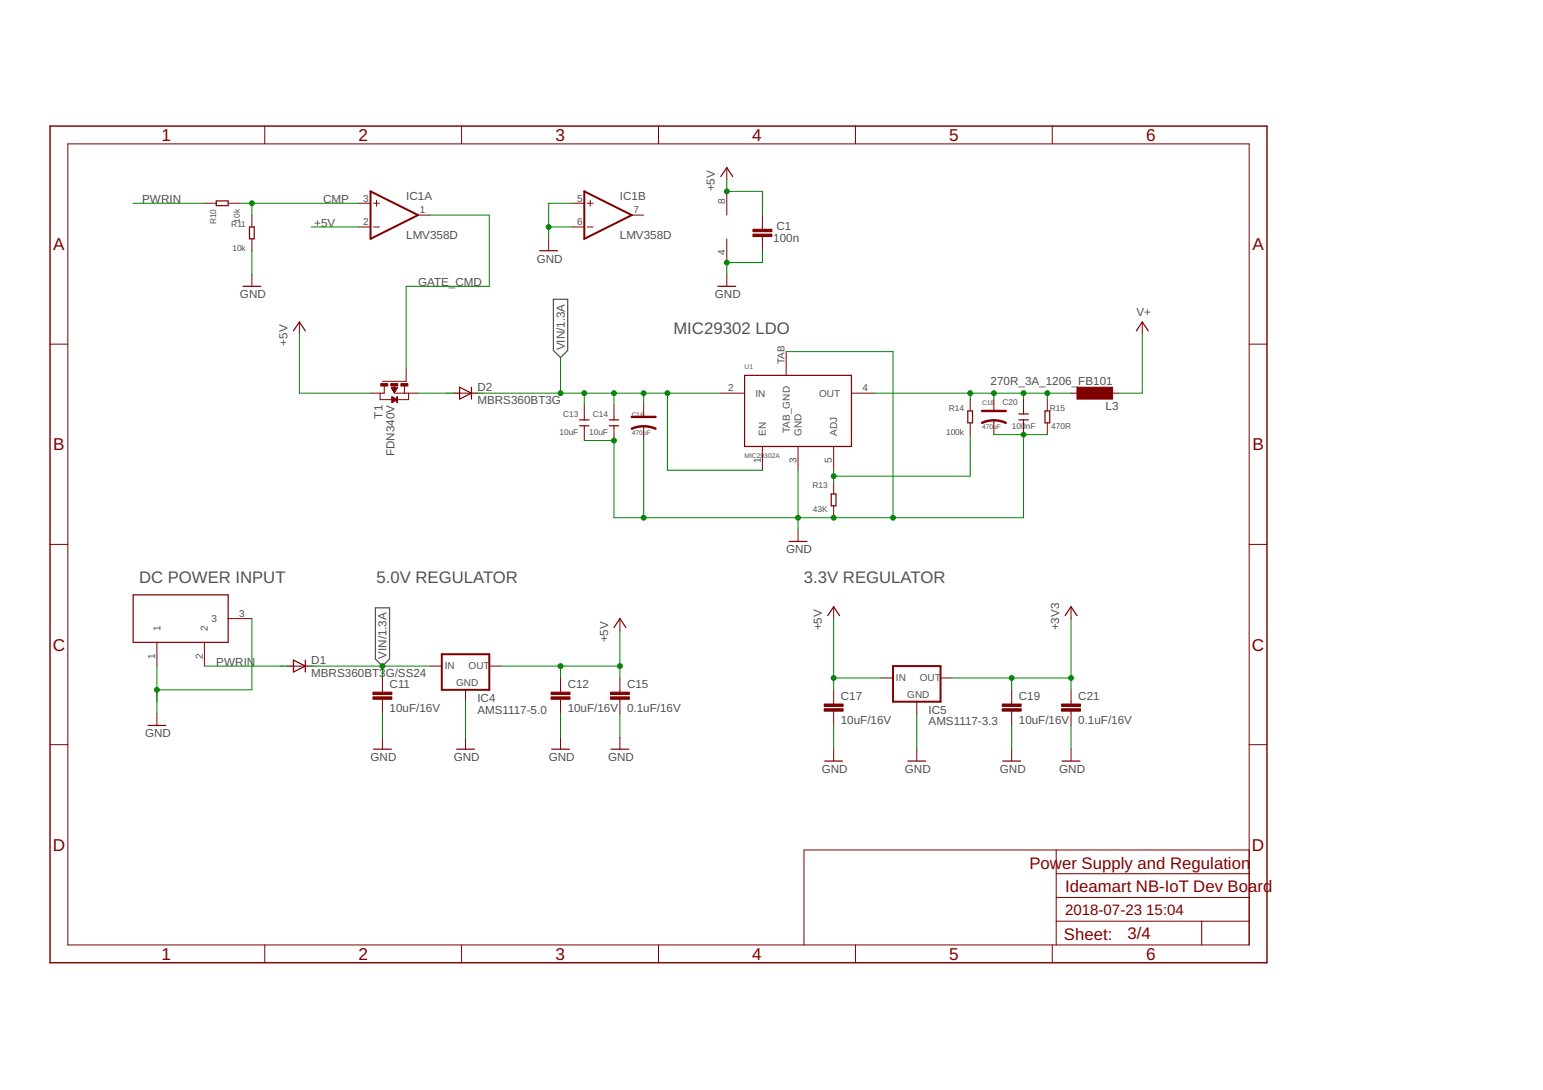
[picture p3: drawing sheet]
<svg xmlns="http://www.w3.org/2000/svg" width="297mm" height="210mm" viewBox="0 0 297 210" stroke-linecap="round" stroke-linejoin="round" font-family="sans-serif">
<path d="M106.5 57.6h2.8v9.9l-1.4 1.4-1.4-1.4zM72.3 117.1h2.7v9.8l-1.4 1.4-1.3-1.4z" fill="none" stroke="#505050" stroke-width=".23"/>
<g fill="none" stroke="#800000" stroke-width=".19">
<path d="M13.1 27.7h227.4v154.3h-227.4zM39.3 39.1h2.3M43.9 39.1h2.3M51 24.3v3.4M69.1 39.1h2.2M71.9 39.1h1.1M72.5 38.6v1.1M88.9 24.3v3.4M110.2 39.1h2.3M113.1 39.1h1.1M113.6 38.6v1.1M126.8 24.3v3.4"/>
<path d="M139.9 32.3v2.3M139.9 36.9v4.5M164.7 24.3v3.4M202.6 24.3v3.4M48.5 41.4v2.3M48.5 46v2.3M48.5 52.9v2.2M69.1 43.7h2.2M71.9 43.7h1.1M80.5 41.4h2.3M105.6 46v2.3M110.2 43.7h2.3"/>
<path d="M113.1 43.7h1.1M121.6 41.4h2.3M139.9 46v4.6M139.9 52.9v2.2M146.8 41.4v2.8M146.8 45.5v2.8M9.6 66.3h3.5M57.6 62v2.3M73.2 75.7v1.3h2.4M74 74.3v1.4h-2.7M75.3 74.7h1.2l-.6 .9zM75.4 74.7h1.1"/>
<path d="M75.4 74.8h1M75.5 77.5h.1M75.5 77.4h.1M75.5 77.4h.2M75.5 77.3h.3M75.5 77.3h.4M75.5 77.2h.5M75.5 77.2h.6M75.5 77.1h.7M75.5 77h.7M75.5 77h.8M75.5 76.9h.8"/>
<path d="M75.5 76.9h.7M75.5 76.8h.6M75.5 76.8h.5M75.5 76.7h.4M75.5 76.6h.3M75.5 76.6h.2M75.5 76.5h.1M75.5 74.9h.8M75.5 75h.8M75.6 75.1h.6M75.7 75.2h.5M75.7 75.2h.4"/>
<path d="M75.7 75.3h.4M75.8 75.4h.3M75.8 75.4h.2M75.8 75.5h.2M75.9 75.5h.1M75.9 74.2v1.5h4.6M76.4 77l-.9-.6v1.1M76.4 77l-.9 .5M77.9 74.3v1.4M78.2 71.1v2.3h-4.6M78.7 75.7v1.3h-2.3M87.3 75.7h4.6"/>
<path d="M112.5 78v2.9M118.2 78v2.9M123.9 78v2.3M138.8 75.7h4.5M151.3 67.7v4.6M163.9 75.7h4.6M186.8 76.9v2.2M191.3 76.9v2.2M197 76.9v2.8M201.6 76.9v2.2M206.2 75.7h2.3M213 75.7h2.3"/>
<path d="M219.9 62v2.3M240.5 66.3h3.4M112.5 82v2.8M118.2 82v2.8M123.9 82v2.8M146.8 86v4.6M153.6 86v4.6M160.5 86v4.6M160.5 92.8v2.3M160.5 97.4v2.3M186.8 81.4v2.3M191.3 80.9v2.8"/>
<path d="M197 80.9v2.8M201.6 81.4v2.3M9.6 104.8h3.5M43.9 119.1h4.6M119.3 119.1v2.3M153.6 102v2.3M160.5 116.8v2.3M206.2 116.8v2.3M240.5 104.8h3.4M30.2 123.7v4.6M30.2 137.4v2.3M39.3 123.7v4.6"/>
<path d="M55.4 128.3h4.5M73.6 130.6v2.7M73.6 134.7v2.7M82.8 128.3h2.2M89.6 132.8v2.3M94.2 128.3h2.3M107.9 130.6v2.7M107.9 134.7v2.7M119.3 130.6v2.7M119.3 134.7v2.7M160.5 132.8v2.8M160.5 136.9v2.8"/>
<path d="M169.6 130.6h2.3M176.5 135.1v2.3M181.1 130.6h2.2M194.8 132.8v2.8M194.8 136.9v2.8M206.2 132.8v2.8M206.2 136.9v2.8M9.6 143.4h3.5M73.6 142v2.3M89.6 142v2.3M107.9 142v2.3M119.3 142v2.3"/>
<path d="M160.5 144.3v2.3M176.5 144.3v2.3M194.8 144.3v2.3M206.2 144.3v2.3M240.5 143.4h3.4M203.3 177.4h37.2M203.3 163.7v18.3M203.3 172.8h37.2M203.3 168.3h37.2M231.3 177.4v4.6M240.5 163.7h-85.7v18.3M51 182v3.4"/>
<path d="M88.9 182v3.4M126.8 182v3.4M164.7 182v3.4M202.6 182v3.4"/>
</g>
<path d="M9.6 24.3h234.3v161.1h-234.3z" fill="none" stroke="#800000" stroke-width=".28"/>
<g fill="none" stroke="#800000" stroke-width=".23">
<path d="M41.6 38.7h2.3v.9h-2.3zM138.8 34l1.1-1.7 1.2 1.7M46.8 55.1h3.4M48 43.7h.9v2.3h-.9zM103.9 48.3h3.4M138.2 55.1h3.4M56.5 63.7l1.1-1.7 1.2 1.7M88.5 74.6l2.3 1.1-2.3 1.2zM90.8 74.6v2.3M143.3 72.3h20.6v13.7h-20.6zM186.3 79.1h.9v2.3h-.9zM196.1 79.7h1.9"/>
<path d="M201.2 79.1h.9v2.3h-.9zM218.8 63.7l1.1-1.7 1.1 1.7M111.6 80.9h1.8M111.6 82h1.8M117.3 80.9h1.8M117.3 82h1.8M160 95.1h.9v2.3h-.9zM196.1 80.9h1.9M25.6 114.6h18.3v9.1h-18.3zM151.9 104.3h3.4M159.3 118.6l1.2-1.8 1.1 1.8M205 118.6l1.2-1.8 1.1 1.8"/>
<path d="M28.5 139.7h3.4M56.5 127.1l2.3 1.2-2.3 1.1zM58.8 127.1v2.3M118.2 120.8l1.1-1.7 1.2 1.7M71.9 144.3h3.4M87.9 144.3h3.4M106.2 144.3h3.4M117.6 144.3h3.5M158.8 146.6h3.4M174.8 146.6h3.4M193 146.6h3.5M204.5 146.6h3.4"/>
</g>
<g fill="#800000" stroke="#800000" stroke-width=".19">
<path d="M73.3 73.9h1.4v.4h-1.4z"/>
<path d="M75.2 73.9h1.4v.4h-1.4z"/>
<path d="M77.2 73.9h1.3v.4h-1.3z"/>
<path d="M76.4 76.4h.1v1.1h-.1z"/>
<path d="M158.7 136.5h3.6v.4h-3.6z"/>
<path d="M158.7 135.6h3.6v.4h-3.6z"/>
<path d="M192.9 136.5h3.7v.4h-3.7z"/>
<path d="M192.9 135.6h3.7v.4h-3.7z"/>
<path d="M204.4 136.5h3.6v.4h-3.6z"/>
<path d="M204.4 135.6h3.6v.4h-3.6z"/>
<path d="M207.3 74.6h6.9v2.3h-6.9z"/>
<path d="M71.8 134.2h3.6v.5h-3.6z"/>
<path d="M71.8 133.3h3.6v.5h-3.6z"/>
<path d="M106.1 134.2h3.6v.5h-3.6z"/>
<path d="M106.1 133.3h3.6v.5h-3.6z"/>
<path d="M117.5 134.2h3.7v.5h-3.7z"/>
<path d="M117.5 133.3h3.7v.5h-3.7z"/>
<path d="M144.9 44.2h3.7v.4h-3.7z"/>
<path d="M144.9 45.1h3.7v.5h-3.7z"/>
</g>
<path d="M71.3 36.9l9.2 4.5-9.2 4.6zM112.5 36.9l9.1 4.5-9.1 4.6zM85 126h9.2v6.8h-9.2zM171.9 128.3h9.2v6.8h-9.2z" fill="none" stroke="#800000" stroke-width=".38"/>
<path d="M189.1 79.1h4.5M121.6 82.5a5.7 5.7 0 0 1 4.6 0M121.6 80.3h4.6M189.1 81.4a5.5 5.5 0 0 1 4.5 0" fill="none" stroke="#800000" stroke-width=".47"/>
<g fill="none" stroke="#008000" stroke-width=".19">
<path d="M25.6 39.1h13.7M46.2 39.1h22.9M48.5 39.1v2.3M110.2 39.1h-4.6v6.9M139.9 34.6v2.3h6.9v4.5M48.5 48.3v4.6M59.9 43.7h9.2M82.8 41.4h11.4v13.7h-16v16M105.6 43.7h4.6M146.8 48.3v2.3h-6.9v2.3M57.6 64.3v11.4h13.7M80.5 75.7h6.8"/>
<path d="M91.9 75.7h46.9M107.9 68.9v6.8M112.5 75.7v2.3M118.2 75.7v2.3M123.9 75.7v2.3M128.5 75.7v14.9h18.3M151.3 67.7h20.6v32M168.5 75.7h37.7M186.8 75.7v1.2M191.3 75.7v1.2M197 75.7v1.2M201.6 75.7v1.2"/>
<path d="M219.9 64.3v11.4h-4.6M123.9 84.8v14.9M153.6 90.6v11.4M160.5 90.6v2.2M186.8 83.7v8h-26.3M191.3 83.7h10.3M197 83.7v16h-78.8v-14.9h-5.7M48.5 119.1v13.7h-18.3M160.5 119.1v13.7M206.2 119.1v13.7M30.2 128.3v9.1M39.3 128.3h16.1"/>
<path d="M59.9 128.3h22.9M73.6 128.3v2.3M73.6 137.4v4.6M89.6 135.1v6.9M96.5 128.3h22.8M107.9 128.3v2.3M107.9 137.4v4.6M119.3 121.4v9.2M119.3 137.4v4.6M160.5 139.7v4.6M160.5 130.6h9.1M176.5 137.4v6.9"/>
<path d="M183.3 130.6h22.9M194.8 130.6v2.2M194.8 139.7v4.6M206.2 139.7v4.6"/>
</g>
<g fill="#008000" stroke="#008000" stroke-width=".19">
<circle cx="107.9" cy="128.3" r=".47"/>
<circle cx="119.3" cy="128.3" r=".47"/>
<circle cx="160.5" cy="130.6" r=".47"/>
<circle cx="139.9" cy="36.9" r=".47"/>
<circle cx="30.2" cy="132.8" r=".47"/>
<circle cx="105.6" cy="43.7" r=".47"/>
<circle cx="197" cy="83.7" r=".47"/>
<circle cx="123.9" cy="99.7" r=".47"/>
<circle cx="153.6" cy="99.7" r=".47"/>
<circle cx="160.5" cy="99.7" r=".47"/>
<circle cx="118.2" cy="84.8" r=".47"/>
<circle cx="171.9" cy="99.7" r=".47"/>
<circle cx="139.9" cy="50.6" r=".47"/>
<circle cx="128.5" cy="75.7" r=".47"/>
<circle cx="118.2" cy="75.7" r=".47"/>
<circle cx="123.9" cy="75.7" r=".47"/>
<circle cx="112.5" cy="75.7" r=".47"/>
<circle cx="107.9" cy="75.7" r=".47"/>
<circle cx="73.6" cy="128.3" r=".47"/>
<circle cx="194.8" cy="130.6" r=".47"/>
<circle cx="206.2" cy="130.6" r=".47"/>
<circle cx="48.5" cy="39.1" r=".47"/>
<circle cx="160.5" cy="91.7" r=".47"/>
<circle cx="186.8" cy="75.7" r=".47"/>
<circle cx="191.3" cy="75.7" r=".47"/>
<circle cx="197" cy="75.7" r=".47"/>
<circle cx="201.6" cy="75.7" r=".47"/>
</g>
<g font-size="3.3" fill="#800000">
<text x="31.1" y="27.2">1</text>
<text x="69" y="27.2">2</text>
<text x="106.9" y="27.2">3</text>
<text x="144.8" y="27.2">4</text>
<text x="182.7" y="27.2">5</text>
<text x="220.6" y="27.2">6</text>
<text x="10.2" y="48.2">A</text>
<text x="241.1" y="48.2">A</text>
<text x="10.2" y="86.7">B</text>
<text x="241.1" y="86.7">B</text>
<text x="10.2" y="125.3">C</text>
<text x="241" y="125.3">C</text>
<text x="10.2" y="163.9">D</text>
<text x="241" y="163.9">D</text>
<text x="31.1" y="184.8">1</text>
<text x="69" y="184.8">2</text>
<text x="106.9" y="184.8">3</text>
<text x="144.8" y="184.8">4</text>
<text x="182.7" y="184.8">5</text>
<text x="220.6" y="184.8">6</text>
</g>
<g font-size="3.2" fill="#505050">
<text x="129.6" y="64.3">MIC29302 LDO</text>
<text x="26.8" y="112.3">DC POWER INPUT</text>
<text x="72.5" y="112.3">5.0V REGULATOR</text>
<text x="154.8" y="112.3">3.3V REGULATOR</text>
</g>
<g font-size="3.2" fill="#800000">
<text x="198.2" y="167.3">Power Supply and Regulation</text>
<text x="205" y="171.7">Ideamart NB-IoT Dev Board</text>
<text x="204.8" y="180.9">Sheet:</text>
<text x="217" y="180.8">3/4</text>
</g>
<g font-size="2.9" fill="#800000">
<text x="205" y="176.3">2018-07-23</text>
<text x="220.7" y="176.3">15:04</text>
</g>
<g font-size="2.2" fill="#505050">
<text x="27.3" y="39.1">PWRIN</text>
<text x="62.2" y="39.1">CMP</text>
<text x="78.2" y="38.6">IC1A</text>
<text x="119.3" y="38.6">IC1B</text>
<text x="137.6" y="36.9" transform="rotate(-90 137.6 36.9)">+5V</text>
<text x="60.5" y="43.7">+5V</text>
<text x="78.2" y="46">LMV358D</text>
<text x="119.3" y="46">LMV358D</text>
<text x="148.9" y="46.6">100n</text>
<text x="149.5" y="44.3">C1</text>
<text x="103.3" y="50.6">GND</text>
<text x="46.2" y="57.4">GND</text>
<text x="80.5" y="55.1">GATE_CMD</text>
<text x="137.6" y="57.4">GND</text>
<text x="218.8" y="60.9">V+</text>
<text x="55.3" y="66.6" transform="rotate(-90 55.3 66.6)">+5V</text>
<text x="108.7" y="67.5" transform="rotate(-90 108.7 67.5)">VIN/1.3A</text>
<text x="91.9" y="77.8">MBRS360BT3G</text>
<text x="91.9" y="75.3">D2</text>
<text x="190.7" y="74.1">270R_3A_1206_FB101</text>
<text x="73.6" y="80.6" transform="rotate(-90 73.6 80.6)">T1</text>
<text x="212.8" y="78.9">L3</text>
<text x="75.9" y="87.9" transform="rotate(-90 75.9 87.9)">FDN340V</text>
<text x="151.3" y="106.6">GND</text>
<text x="117.1" y="123.7" transform="rotate(-90 117.1 123.7)">+5V</text>
<text x="158.2" y="121.4" transform="rotate(-90 158.2 121.4)">+5V</text>
<text x="203.9" y="121.4" transform="rotate(-90 203.9 121.4)">+3V3</text>
<text x="41.6" y="128.3">PWRIN</text>
<text x="59.9" y="130.3">MBRS360BT3</text>
<text x="59.9" y="127.8">D1</text>
<text x="74.2" y="130.3">G/SS24</text>
<text x="74.4" y="126.9" transform="rotate(-90 74.4 126.9)">VIN/1.3A</text>
<text x="75" y="137.1">10uF/16V</text>
<text x="75" y="132.5">C11</text>
<text x="91.9" y="137.4">AMS1117-5.0</text>
<text x="91.9" y="135.1">IC4</text>
<text x="109.3" y="137.1">10uF/16V</text>
<text x="109.3" y="132.5">C12</text>
<text x="120.7" y="137.1">0.1uF/16V</text>
<text x="120.7" y="132.5">C15</text>
<text x="161.9" y="134.8">C17</text>
<text x="178.8" y="137.4">IC5</text>
<text x="196.1" y="134.8">C19</text>
<text x="207.6" y="134.8">C21</text>
<text x="27.9" y="142">GND</text>
<text x="161.9" y="139.4">10uF/16V</text>
<text x="178.8" y="139.7">AMS1117-3.3</text>
<text x="196.1" y="139.4">10uF/16V</text>
<text x="207.6" y="139.4">0.1uF/16V</text>
<text x="71.3" y="146.5">GND</text>
<text x="87.3" y="146.5">GND</text>
<text x="105.6" y="146.5">GND</text>
<text x="117.1" y="146.5">GND</text>
<text x="158.2" y="148.8">GND</text>
<text x="174.2" y="148.8">GND</text>
<text x="192.5" y="148.8">GND</text>
<text x="203.9" y="148.8">GND</text>
</g>
<g font-size="1.9" fill="#505050">
<text x="69.9" y="38.8">3</text>
<text x="80.8" y="41.1">1</text>
<text x="111.1" y="38.8">5</text>
<text x="121.9" y="41.1">7</text>
<text x="139.6" y="39.3" transform="rotate(-90 139.6 39.3)">8</text>
<text x="69.9" y="43.4">2</text>
<text x="111.1" y="43.4">6</text>
<text x="139.6" y="49.2" transform="rotate(-90 139.6 49.2)">4</text>
<text x="151" y="70.2" transform="rotate(-90 151 70.2)">TAB</text>
<text x="140.2" y="75.4">2</text>
<text x="145.4" y="76.4">IN</text>
<text x="157.7" y="76.4">OUT</text>
<text x="166" y="75.4">4</text>
<text x="147.5" y="83.9" transform="rotate(-90 147.5 83.9)">EN</text>
<text x="152" y="83.4" transform="rotate(-90 152 83.4)">TAB_GND</text>
<text x="154.3" y="83.9" transform="rotate(-90 154.3 83.9)">GND</text>
<text x="161.2" y="83.9" transform="rotate(-90 161.2 83.9)">ADJ</text>
<text x="146.4" y="89.2" transform="rotate(-90 146.4 89.2)">1</text>
<text x="153.3" y="89.2" transform="rotate(-90 153.3 89.2)">3</text>
<text x="160.2" y="89.2" transform="rotate(-90 160.2 89.2)">5</text>
<text x="40.7" y="119.8">3</text>
<text x="46" y="118.8">3</text>
<text x="30.9" y="121.6" transform="rotate(-90 30.9 121.6)">1</text>
<text x="40" y="121.6" transform="rotate(-90 40 121.6)">2</text>
<text x="29.9" y="126.9" transform="rotate(-90 29.9 126.9)">1</text>
<text x="39" y="126.9" transform="rotate(-90 39 126.9)">2</text>
<text x="85.6" y="128.8">IN</text>
<text x="90.2" y="128.8">OUT</text>
<text x="172.5" y="131.1">IN</text>
<text x="177.1" y="131.1">OUT</text>
<text x="87.8" y="132.2">GND</text>
<text x="174.7" y="134.4">GND</text>
</g>
<g font-size="1.6" fill="#505050">
<text x="41.6" y="43.2" transform="rotate(-90 41.6 43.2)">R10</text>
<text x="44.5" y="43.7">R11</text>
<text x="46.2" y="42.9" transform="rotate(-90 46.2 42.9)">10k</text>
<text x="44.7" y="48.3">10k</text>
<text x="193" y="78">C20</text>
<text x="107.7" y="83.7">10uF</text>
<text x="108.4" y="80.3">C13</text>
<text x="113.4" y="83.7">10uF</text>
<text x="114.1" y="80.3">C14</text>
<text x="182.1" y="83.7">100k</text>
<text x="182.7" y="79.1">R14</text>
<text x="194.8" y="82.6">100</text>
<text x="197.5" y="82.6">nF</text>
<text x="202.1" y="79.1">R15</text>
<text x="202.4" y="82.6">470R</text>
<text x="156.4" y="94">R13</text>
<text x="156.5" y="98.6">43K</text>
</g>
<g font-size="1.3" fill="#505050">
<text x="143.3" y="71.1">U1</text>
<text x="189.1" y="78">C18</text>
<text x="121.6" y="83.7">470uF</text>
<text x="121.6" y="80.3">C16</text>
<text x="189.1" y="82.6">470uF</text>
<text x="143.3" y="88.3">MIC29</text>
<text x="147.1" y="88.3">302A</text>
</g>
<g font-size=".5" fill="#505050">
<text x="85.8" y="75.9">SpiceOrder</text>
<text x="88.6" y="75.9">1</text>
<text x="90.4" y="75.9">SpiceOrder 2</text>
<text x="53.8" y="128.4">SpiceOrder</text>
<text x="56.6" y="128.4">1</text>
<text x="58.4" y="128.4">SpiceOrder 2</text>
</g>
</svg>
